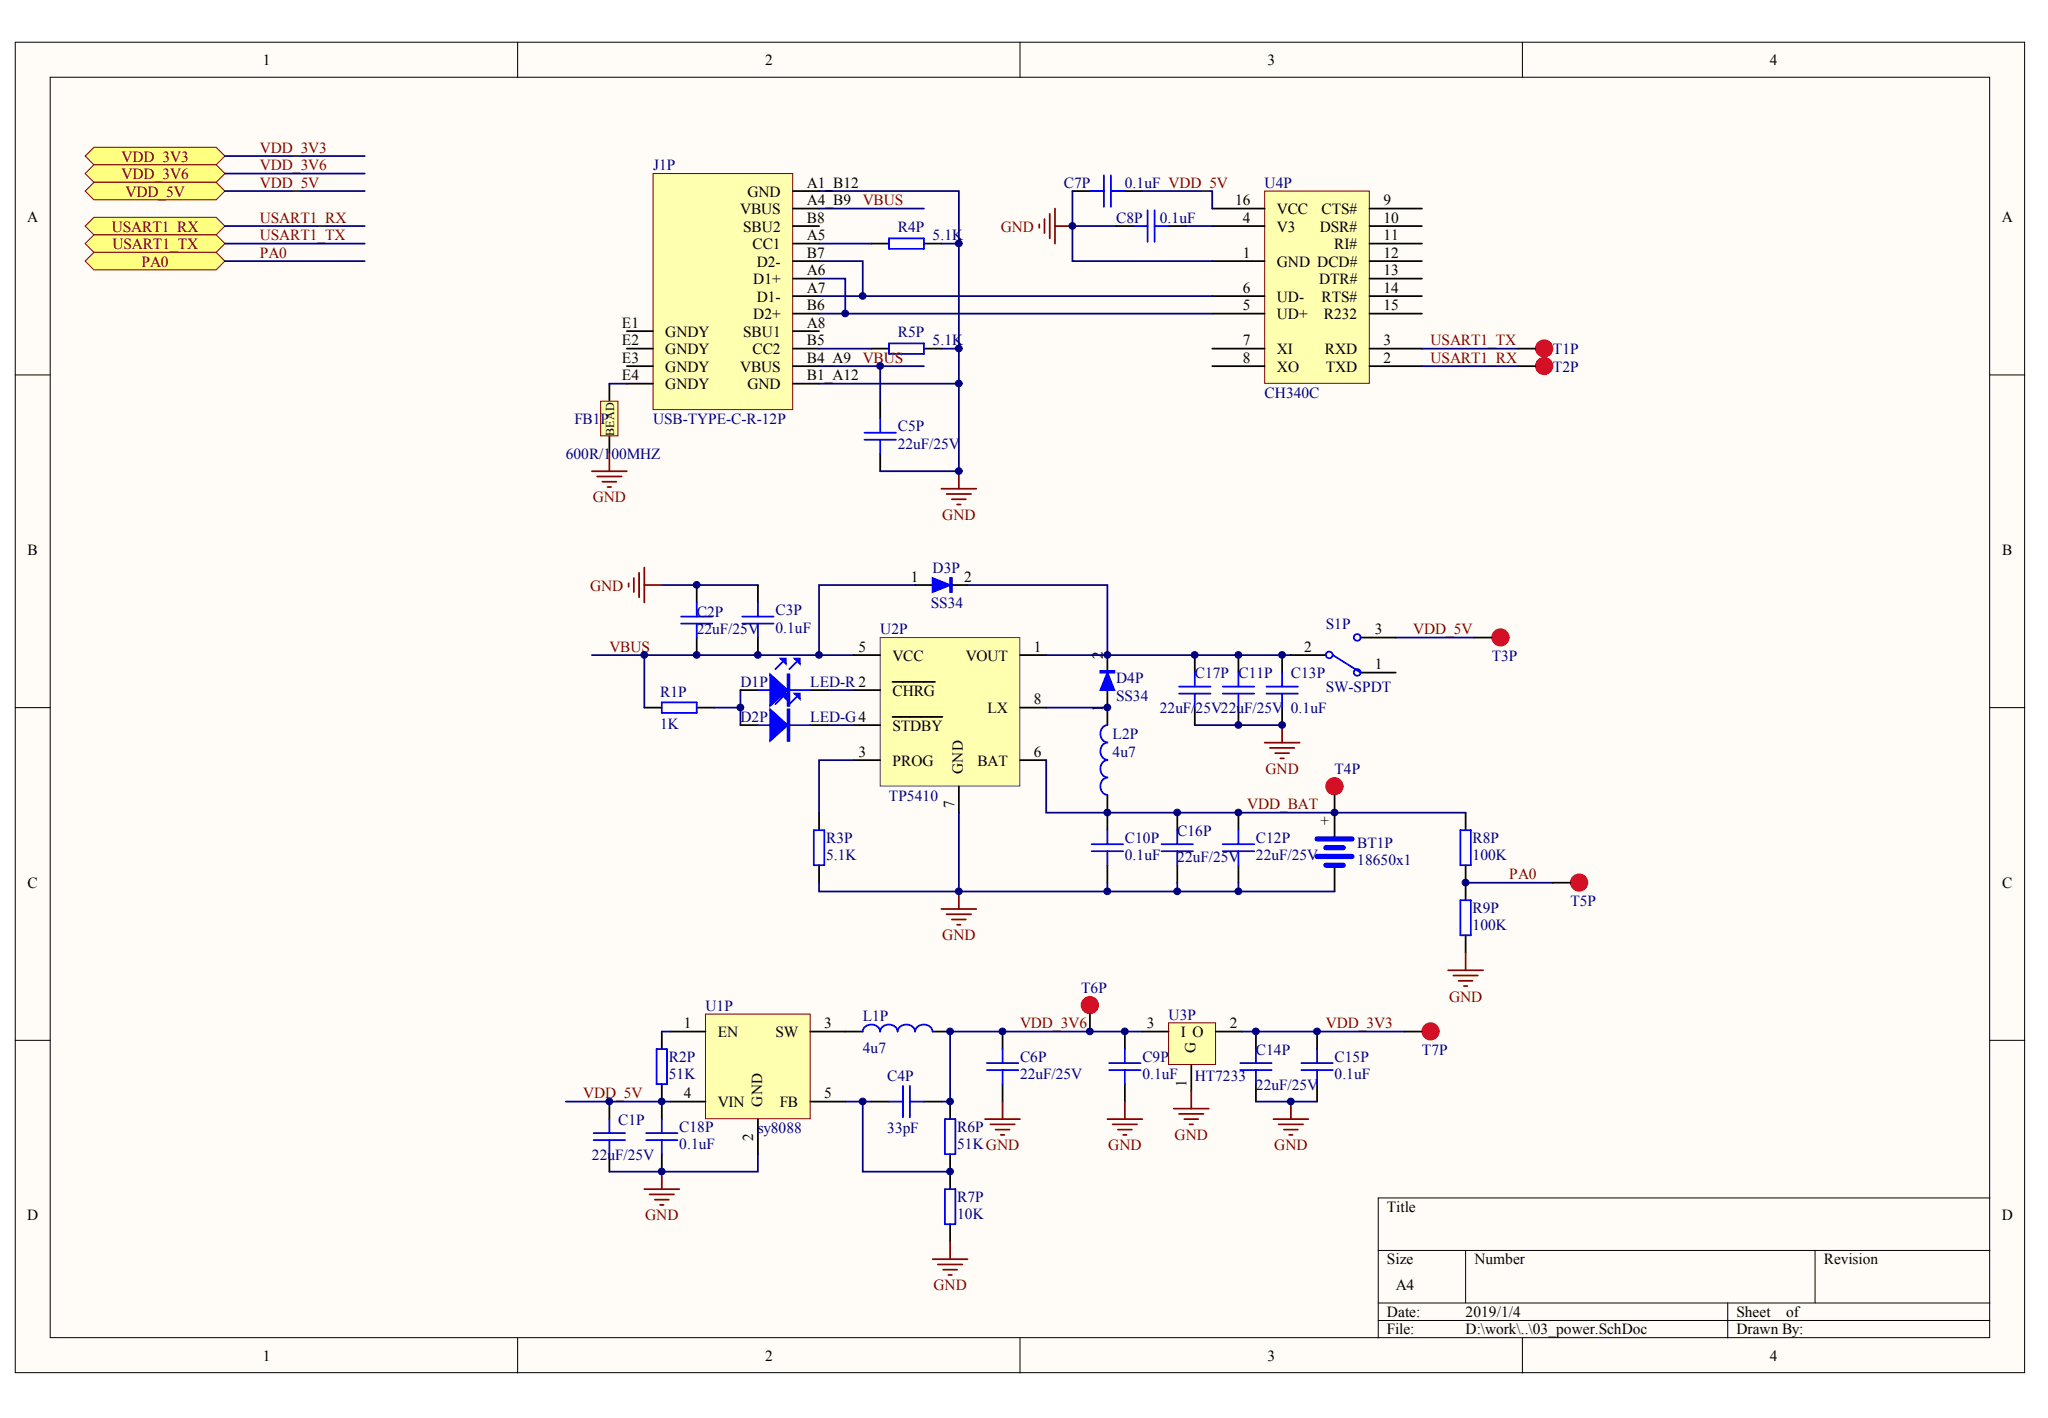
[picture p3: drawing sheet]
<svg xmlns="http://www.w3.org/2000/svg" width="289mm" height="200mm" viewBox="0 0 289 200" stroke-linecap="round" stroke-linejoin="round" font-family="sans-serif">
<g fill="#fffcf8" stroke="#000" stroke-width=".14">
<path d="M2.2 6h283.4v187.6h-283.4z"/>
<path d="M7.1 10.9h273.6v177.8h-273.6z"/>
</g>
<g fill="none" stroke="#000" stroke-width=".14">
<path d="M73 6v4.9M143.9 6v4.9M214.8 6v4.9M2.2 52.9h4.9M280.7 52.9h5M2.2 99.8h4.9M280.7 99.8h5M2.2 146.7h4.9M280.7 146.7h5M194.4 176.4h86.3M206.8 176.4v7.4M256.1 176.4v7.4"/>
<path d="M280.7 169h-86.3v19.7M73 188.7v5M143.9 188.7v5M194.4 183.8h86.3M194.4 186.3h86.3M214.8 188.7v5M243.7 183.8v4.9"/>
</g>
<path d="M99.5 143h14.8v14.8h-14.8z" fill="#ffffb0" stroke="#800000" stroke-width=".14"/>
<g fill="none" stroke="#000" stroke-width=".25">
<path d="M93.4 145.5v2.5M93.4 152.9v5M94.6 145.5h4.9M94.6 155.4h4.9M106.9 157.9v4.9M114.3 145.5h4.9M114.3 155.4h4.9M122.9 155.4h2.5M130.3 155.4h2.5M134 155.4v2.5M141.4 145.5v2.5M141.4 152.9v2.5"/>
<path d="M93.4 162.8v2.5M134 162.8v4.9M134 172.7v2.5"/>
</g>
<g fill="none" stroke="#00f" stroke-width=".25">
<path d="M91.1 159.8h4.5M92.6 148h1.5v4.9h-1.5zM93.4 157.9v1.9M125.4 155.4h2M127.4 153.2v4.4M128.4 155.4h1.9M128.4 153.2v4.4M133.3 157.9h1.5v4.9h-1.5zM139.2 150.9h4.5M139.2 150h4.5M141.4 148v2M141.4 150.9v2"/>
<path d="M91.1 160.8h4.5M93.4 160.8v2M133.3 167.7h1.5v5h-1.5z"/>
</g>
<g fill="none" stroke="#800000" stroke-width=".25">
<path d="M139 157.9h4.9M139.7 158.6h3.5M140.4 159.3h2M141.4 155.4v2.5M90.9 167.7h4.9M91.6 168.5h3.5M92.4 169.2h2M93.1 170h.5M93.4 165.3v2.4M131.6 177.6h4.9M132.3 178.4h3.5M133.1 179.1h1.9"/>
<path d="M133.8 179.8h.5M134 175.2v2.4M141.2 160.1h.5"/>
</g>
<path d="M93.4 145.5h1.2M119.2 155.4h3.7M121.7 155.4v9.9h12.3M161.2 145.5h-27.2v9.9h-1.2" fill="none" stroke="#000080" stroke-width=".25"/>
<path d="M164.9 144.3h6.6v5.9h-6.6z" fill="#ffffb0" stroke="#800000" stroke-width=".14"/>
<g fill="none" stroke="#000" stroke-width=".25">
<path d="M188.3 114.6v3.7M188.3 122v3.8M119.2 145.5h2.5M131.6 145.5h2.4M158.7 145.5v2.5M158.7 152.9v2.5M161.2 145.5h3.7M168.1 150.2v3.7M171.5 145.5h3.7M177.2 145.5v2.5M177.2 152.9v2.5M185.8 145.5v2.5"/>
<path d="M185.8 152.9v2.5"/>
</g>
<g fill="none" stroke="#00f" stroke-width=".25">
<path d="M124.2 145.5a1.24 1.24 0 0 0-1.3-1 1.24 1.24 0 0 0-1.2 1M126.6 145.5a1.24 1.24 0 0 0-1.2-1 1.24 1.24 0 0 0-1.2 1M129.1 145.5a1.24 1.24 0 0 0-1.2-1 1.24 1.24 0 0 0-1.3 1M131.5 145.5a1.24 1.24 0 0 0-1.2-1 1.24 1.24 0 0 0-1.2 1M156.5 150.9h4.4M156.5 150h4.4M158.7 148v2M158.7 150.9v2M175 150.9h4.4M175 150h4.4M177.2 148v2M177.2 150.9v2"/>
<path d="M183.6 150.9h4.4M183.6 150h4.4M185.8 148v2M185.8 150.9v2"/>
</g>
<g fill="none" stroke="#800000" stroke-width=".25">
<path d="M156.2 157.9h5M157 158.6h3.4M157.7 159.3h2M158.7 155.4v2.5M165.6 156.4h4.9M166.3 157.1h3.5M167.1 157.9h1.9M167.8 158.6h.5M168.1 153.9v2.5M179.6 157.9h5M180.4 158.6h3.4M181.1 159.3h2"/>
<path d="M182.1 155.4v2.5M158.4 160.1h.5M181.9 160.1h.5"/>
</g>
<path d="M115.6 27h19.7v22.2M115.6 29.4h14.7M115.6 51.7h14.7M132.8 49.2h2.5v4.9h-19.7M177.2 155.4h8.6" fill="none" stroke="#000080" stroke-width=".25"/>
<path d="M185.8 118.3h4.9M187 119.6h2.5M185.8 120.8h4.9M187 122h2.5" fill="none" stroke="#00f" stroke-width=".74"/>
<path d="M92.1 24.5h19.7v33.3h-19.7z" fill="#ffffb0" stroke="#800000" stroke-width=".14"/>
<g fill="none" stroke="#000" stroke-width=".25">
<path d="M111.9 27h3.7M111.9 29.4h3.7M111.9 34.4h3.7M111.9 39.3h3.7M111.9 36.8h3.7M111.9 31.9h3.7M122.9 34.4h2.5M130.3 34.4h2.5M86 54.1v2.5M88.4 46.7h3.7M88.4 51.7h3.7M88.4 54.1h3.7"/>
<path d="M88.4 49.2h3.7M111.9 41.8h3.7M111.9 46.7h3.7M111.9 51.7h3.7M111.9 54.1h3.7M111.9 49.2h3.7M111.9 44.2h3.7M122.9 49.2h2.5M130.3 49.2h2.5M86 61.5v2.5"/>
</g>
<path d="M125.4 33.6h4.9v1.5h-4.9zM125.4 48.4h4.9v1.5h-4.9z" fill="none" stroke="#00f" stroke-width=".25"/>
<path d="M132.8 68.9h4.9M133.5 69.7h3.5M134.3 70.4h2M135 71.2h.5M135.3 66.5v2.4" fill="none" stroke="#800000" stroke-width=".25"/>
<path d="M115.6 34.4h7.3M132.8 34.4h2.5M115.6 49.2h7.3" fill="none" stroke="#000080" stroke-width=".25"/>
<path d="M84.7 56.6h2.5v4.9h-2.5z" fill="#ffffb0" stroke="#800000" stroke-width=".14"/>
<path d="M83.5 66.5h4.9M84.2 67.2h3.5M85 68h2M85.7 68.7h.5M86 64v2.5" fill="none" stroke="#800000" stroke-width=".25"/>
<path d="M86 54.1h2.4" fill="none" stroke="#000080" stroke-width=".25"/>
<path d="M178.4 27h14.8v27.1h-14.8z" fill="#ffffb0" stroke="#800000" stroke-width=".14"/>
<g fill="none" stroke="#000" stroke-width=".25">
<path d="M151.3 27h2.5M158.7 27h2.5M171 29.4h7.4M171 31.9h7.4M171 36.8h7.4M193.2 29.4h7.4M193.2 31.9h7.4M193.2 36.8h7.4M193.2 34.4h7.4M193.2 39.3h7.4M171 41.8h7.4M171 44.2h7.4"/>
<path d="M171 49.2h7.4M171 51.7h7.4M193.2 41.8h7.4M193.2 44.2h7.4M193.2 49.2h7.4M193.2 51.7h7.4"/>
</g>
<path d="M161.2 27h9.8v2.4M200.6 49.2h13.6M200.6 51.7h13.6" fill="none" stroke="#000080" stroke-width=".25"/>
<path d="M153.8 27h1.9M155.7 24.7v4.5M156.7 27h2M156.7 24.7v4.5" fill="none" stroke="#00f" stroke-width=".25"/>
<path d="M146.6 31.6v.5M147.4 30.9v2M148.1 30.2v3.4M148.8 29.4v5M148.8 31.9h2.5" fill="none" stroke="#800000" stroke-width=".25"/>
<path d="M13.2 20.8h17.3l1.2 1.2-1.2 1.2h-17.3l-1.2-1.2z" fill-rule="evenodd" fill="#ffff80" stroke="#800000" stroke-width=".14"/>
<path d="M31.7 22h19.8" fill="none" stroke="#000080" stroke-width=".25"/>
<path d="M13.2 23.2h17.3l1.2 1.3-1.2 1.2h-17.3l-1.2-1.2z" fill-rule="evenodd" fill="#ffff80" stroke="#800000" stroke-width=".14"/>
<path d="M31.7 24.5h19.8" fill="none" stroke="#000080" stroke-width=".25"/>
<path d="M13.2 25.7h17.3l1.2 1.3-1.2 1.2h-17.3l-1.2-1.2z" fill-rule="evenodd" fill="#ffff80" stroke="#800000" stroke-width=".14"/>
<path d="M31.7 27h19.8" fill="none" stroke="#000080" stroke-width=".25"/>
<path d="M13.2 30.7h17.3l1.2 1.2-1.2 1.2h-17.3l-1.2-1.2z" fill-rule="evenodd" fill="#ffff80" stroke="#800000" stroke-width=".14"/>
<path d="M31.7 31.9h19.8" fill="none" stroke="#000080" stroke-width=".25"/>
<path d="M13.2 33.1h17.3l1.2 1.3-1.2 1.2h-17.3l-1.2-1.2z" fill-rule="evenodd" fill="#ffff80" stroke="#800000" stroke-width=".14"/>
<path d="M31.7 34.4h19.8M115.6 39.3h3.6v4.9M115.6 36.8h6.1v5M151.3 27v4.9M157.5 31.9h-6.2v4.9h19.7M167.3 31.9h3.7M115.6 41.8h55.4M115.6 44.2h55.4M83.5 92.4h37M79.8 155.4h14.8M175.2 145.5h22.9" fill="none" stroke="#000080" stroke-width=".25"/>
<circle cx="211.7" cy="89.9" r="1.22" fill="#ee0e22" stroke="#ee0e22" stroke-width=".14"/>
<path d="M157.5 31.9h2.4M164.9 31.9h2.4M98.3 82.5v2.5M98.3 89.9v2.5M106.9 82.5v2.5M106.9 89.9v2.5M129.1 82.5h2.5M134 82.5h2.5M156.2 92.4v2.5M156.2 97.3v2.5M208 89.9h2.5" fill="none" stroke="#000" stroke-width=".25"/>
<path d="M159.9 31.9h2M161.9 29.7v4.4M162.9 31.9h2M162.9 29.7v4.4M96.1 88h4.4M96.1 87h4.4M98.3 85v2M98.3 88v1.9M104.7 88h4.4M104.7 87h4.4M106.9 85v2M106.9 88v1.9" fill="none" stroke="#00f" stroke-width=".25"/>
<g fill="#00f" stroke="#00f" stroke-width=".25">
<path d="M131.6 81.5l2.4 1-2.4 1z"/>
<path d="M156.2 94.9l1 2.4h-2z"/>
<path d="M134 81.5h.3v2h-.3z" fill-rule="evenodd"/>
<path d="M155.2 94.6h2v.3h-2z" fill-rule="evenodd"/>
</g>
<path d="M124.2 89.9h19.7v21h-19.7z" fill="#ffffb0" stroke="#800080" stroke-width=".14"/>
<g fill="none" stroke="#000" stroke-width=".25">
<path d="M124.2 56.6v2.5M124.2 64v2.5M90.9 99.8h2.5M98.3 99.8h2.5M120.5 92.4h3.7M120.5 97.3h3.7M125.9 96.2h6M143.9 92.4h3.7M143.9 99.8h3.7M156.2 99.8v2.5M174.7 92.4v2.5M174.7 99.8v2.5"/>
<path d="M180.9 92.4v2.5M180.9 99.8v2.5M115.6 114.6v2.5M120.5 107.2h3.7M120.5 102.3h3.7M125.9 101.1h7.1M135.3 110.9v3.7M143.9 107.2h3.7M156.2 112.2v4.9M174.7 114.6v2.5M206.8 114.6v2.5M115.6 122v2.5"/>
<path d="M156.2 122v2.5M174.7 122v2.5M206.8 122v5M206.8 131.9v2.5M153.8 143v2.5M198.1 145.5h2.5"/>
</g>
<g fill="none" stroke="#000080" stroke-width=".25">
<path d="M124.2 51.7v4.9M135.3 54.1v12.4h-11.1M90.9 92.4v7.4M93.4 82.5h13.5M100.8 99.8h3.7M104.5 97.3v5M116.8 97.3h3.7M129.1 82.5h-13.5v9.9M136.5 82.5h19.7v9.9M147.6 92.4h34.5M147.6 99.8h8.6M196.9 89.9h11.1"/>
<path d="M116.8 102.3h3.7M120.5 107.2h-4.9v7.4M135.3 114.6v11.2M147.6 107.2v7.4h59.2M168.6 102.3h12.3M115.6 124.5v1.3h72.7M156.2 124.5v1.3M206.8 124.5h12.3"/>
</g>
<g fill="none" stroke="#800000" stroke-width=".25">
<path d="M88.7 82.3v.5M89.4 81.5v2M90.2 80.8v3.5M90.9 80.1v4.9M90.9 82.5h2.5M178.4 104.8h4.9M179.2 105.5h3.4M179.9 106.2h2M180.6 107h.5M180.9 102.3v2.5M132.8 128.2h4.9M133.5 129h3.5"/>
<path d="M134.3 129.7h2M135 130.4h.5M135.3 125.8v2.4M204.3 136.9h4.9M205 137.6h3.5M205.8 138.4h1.9M206.5 139.1h.5M206.8 134.4v2.5"/>
</g>
<g fill="none" stroke="#00f" stroke-width=".25">
<path d="M124.2 59.1v1.9M122 62h4.4M122 61h4.4M124.2 62v2M93.4 99.1h4.9v1.5h-4.9zM172.5 97.8h4.4M172.5 96.9h4.4M174.7 94.9v2M174.7 97.8v2M178.7 97.8h4.4M178.7 96.9h4.4M180.9 94.9v2"/>
<path d="M180.9 97.8v2M114.8 117.1h1.5v4.9h-1.5zM154 119.1h4.4M156.2 109.7a1.23 1.23 0 0 0-1 1.2 1.23 1.23 0 0 0 1 1.2M156.2 107.2a1.23 1.23 0 0 0-1 1.2 1.23 1.23 0 0 0 1 1.2M156.2 104.8a1.23 1.23 0 0 0-1 1.2 1.23 1.23 0 0 0 1 1.2M156.2 102.3a1.23 1.23 0 0 0-1 1.2 1.23 1.23 0 0 0 1 1.2M156.2 117.1v2M172.5 119.1h4.4M174.7 117.1v2M206 117.1h1.5v4.9h-1.5zM154 120.1h4.4"/>
<path d="M156.2 120.1v1.9M172.5 120.1h4.4M174.7 120.1v1.9M206 127h1.5v4.9h-1.5z"/>
</g>
<g fill="#ee0e22" stroke="#ee0e22" stroke-width=".14">
<circle cx="153.8" cy="141.8" r="1.22"/>
<circle cx="201.8" cy="145.5" r="1.22"/>
</g>
<path d="M13.2 35.6h17.3l1.2 1.2-1.2 1.3h-17.3l-1.2-1.3z" fill-rule="evenodd" fill="#ffff80" stroke="#800000" stroke-width=".14"/>
<path d="M31.7 36.8h19.8M166.1 124.5v1.3M174.7 124.5v1.3M106.9 162.8v2.5h-20.9" fill="none" stroke="#000080" stroke-width=".25"/>
<g fill="none" stroke="#000" stroke-width=".25">
<path d="M214.2 49.2h2.4M214.2 51.7h2.4M104.5 97.3h2.4M114.3 97.3h2.5M168.6 92.4v2.5M168.6 99.8v2.5M182.1 92.4h4.9M192 94.9h4.9M192 89.9h4.9M104.5 102.3h2.4M114.3 102.3h2.5M166.1 114.6v2.5"/>
<path d="M188.3 112.2v2.4M166.1 122v2.5M219.1 124.5h2.5M86 155.4v2.5M86 162.8v2.5"/>
</g>
<g fill="none" stroke="#00f" stroke-width=".25">
<path d="M106.9 97.3h7.4M110.4 93.4l-1 1M110.4 98.3l-1 1M112.3 93.4l-.9 1M112.3 98.3l-.9 1M166.3 97.8h4.5M166.3 96.9h4.5M168.6 94.9v2M168.6 97.8v2M188 92.4l4 2.5M106.9 102.3h7.4M163.9 119.1h4.4"/>
<path d="M166.1 117.1v2M163.9 120.1h4.4M166.1 120.1v1.9M83.7 159.8h4.5M86 157.9v1.9M83.7 160.8h4.5M86 160.8v2"/>
<circle cx="187.5" cy="92.4" r=".48"/>
<circle cx="191.5" cy="94.9" r=".48"/>
<circle cx="191.5" cy="89.9" r=".48"/>
</g>
<g fill="#00f" stroke="#00f" stroke-width=".25">
<path d="M108.6 95.1l2.5 2.2-2.5 2.3z"/>
<path d="M112.1 92.9h.7v.7z"/>
<path d="M110.1 92.9h.8v.7z"/>
<path d="M108.6 100.1l2.5 2.2-2.5 2.2z"/>
<path d="M112.1 97.8h.7v.8z"/>
<path d="M110.1 97.8h.8v.8z"/>
<path d="M111.1 95.1h.3v4.5h-.3z" fill-rule="evenodd"/>
<path d="M111.1 100.1h.3v4.4h-.3z" fill-rule="evenodd"/>
</g>
<g fill="#ee0e22" stroke="#ee0e22" stroke-width=".14">
<circle cx="188.3" cy="110.9" r="1.22"/>
<circle cx="217.8" cy="49.2" r="1.22"/>
<circle cx="217.8" cy="51.6" r="1.22"/>
<circle cx="222.8" cy="124.5" r="1.22"/>
</g>
<g fill="#000080" stroke="#000080" stroke-width=".14">
<circle cx="86" cy="155.4" r=".48"/>
<circle cx="90.9" cy="92.4" r=".48"/>
<circle cx="93.4" cy="165.3" r=".48"/>
<circle cx="93.4" cy="155.4" r=".48"/>
<circle cx="98.3" cy="92.4" r=".48"/>
<circle cx="98.3" cy="82.5" r=".48"/>
<circle cx="104.5" cy="99.8" r=".48"/>
<circle cx="106.9" cy="92.4" r=".48"/>
<circle cx="115.5" cy="92.4" r=".48"/>
<circle cx="119.2" cy="44.2" r=".48"/>
<circle cx="121.7" cy="155.4" r=".48"/>
<circle cx="121.7" cy="41.7" r=".48"/>
<circle cx="124.2" cy="51.6" r=".48"/>
<circle cx="134" cy="165.3" r=".48"/>
<circle cx="134" cy="155.4" r=".48"/>
<circle cx="134" cy="145.5" r=".48"/>
<circle cx="135.3" cy="125.7" r=".48"/>
<circle cx="135.3" cy="66.4" r=".48"/>
<circle cx="135.3" cy="54.1" r=".48"/>
<circle cx="135.3" cy="49.2" r=".48"/>
<circle cx="135.3" cy="34.3" r=".48"/>
<circle cx="141.4" cy="145.5" r=".48"/>
<circle cx="151.3" cy="31.9" r=".48"/>
<circle cx="153.8" cy="145.5" r=".48"/>
<circle cx="156.2" cy="125.7" r=".48"/>
<circle cx="156.2" cy="114.6" r=".48"/>
<circle cx="156.2" cy="99.8" r=".48"/>
<circle cx="156.2" cy="92.4" r=".48"/>
<circle cx="158.7" cy="145.5" r=".48"/>
<circle cx="166.1" cy="125.7" r=".48"/>
<circle cx="166.1" cy="114.6" r=".48"/>
<circle cx="168.5" cy="92.4" r=".48"/>
<circle cx="174.7" cy="125.7" r=".48"/>
<circle cx="174.7" cy="114.6" r=".48"/>
<circle cx="174.7" cy="102.3" r=".48"/>
<circle cx="174.7" cy="92.4" r=".48"/>
<circle cx="177.2" cy="145.5" r=".48"/>
<circle cx="180.9" cy="102.3" r=".48"/>
<circle cx="180.9" cy="92.4" r=".48"/>
<circle cx="182.1" cy="155.4" r=".48"/>
<circle cx="185.8" cy="145.5" r=".48"/>
<circle cx="188.3" cy="114.6" r=".48"/>
<circle cx="206.8" cy="124.5" r=".48"/>
</g>
<g font-size="2.2">
<text x="37.1" y="9.2">1</text>
<text x="107.9" y="9.2">2</text>
<text x="178.8" y="9.2">3</text>
<text x="249.7" y="9.2">4</text>
<text x="105.4" y="27.7">GND</text>
<text x="113.8" y="26.5">A1_B12</text>
<text x="113.8" y="29">A4_B9</text>
<text x="174.2" y="29">16</text>
<text x="195.2" y="29">9</text>
<text x="3.9" y="31.4">A</text>
<text x="104.4" y="30.2">VBUS</text>
<text x="104.9" y="32.7">SBU2</text>
<text x="106.2" y="35.1">CC1</text>
<text x="113.8" y="33.9">A5</text>
<text x="113.8" y="31.4">B8</text>
<text x="175.4" y="31.4">4</text>
<text x="180.1" y="30.2">VCC</text>
<text x="180.1" y="32.7">V3</text>
<text x="186.2" y="32.7">DSR#</text>
<text x="186.5" y="30.2">CTS#</text>
<text x="188.2" y="35.1">RI#</text>
<text x="195.2" y="31.4">10</text>
<text x="195.2" y="33.9">11</text>
<text x="282.4" y="31.4">A</text>
<text x="106.3" y="40.1">D1+</text>
<text x="106.8" y="37.6">D2-</text>
<text x="113.8" y="38.8">A6</text>
<text x="113.8" y="41.3">A7</text>
<text x="113.8" y="36.4">B7</text>
<text x="175.4" y="36.4">1</text>
<text x="175.4" y="41.3">6</text>
<text x="180.1" y="37.6">GND DCD#</text>
<text x="186.1" y="40.1">DTR#</text>
<text x="195.2" y="36.4">12</text>
<text x="195.2" y="38.8">13</text>
<text x="195.2" y="41.3">14</text>
<text x="87.7" y="46.3">E1</text>
<text x="93.9" y="47.5">GNDY</text>
<text x="104.9" y="47.5">SBU1</text>
<text x="106.3" y="45">D2+</text>
<text x="106.8" y="42.5">D1-</text>
<text x="113.8" y="46.3">A8</text>
<text x="113.8" y="43.8">B6</text>
<text x="175.4" y="43.8">5</text>
<text x="180.1" y="42.5">UD-</text>
<text x="180.1" y="45">UD+</text>
<text x="186.5" y="42.5">RTS#</text>
<text x="186.7" y="45">R232</text>
<text x="195.2" y="43.8">15</text>
<text x="87.7" y="48.7">E2</text>
<text x="87.7" y="51.2">E3</text>
<text x="87.7" y="53.7">E4</text>
<text x="93.9" y="50">GNDY</text>
<text x="93.9" y="52.4">GNDY</text>
<text x="104.4" y="52.4">VBUS</text>
<text x="106.2" y="50">CC2</text>
<text x="113.8" y="51.2">B4_A9</text>
<text x="113.8" y="53.7">B1_A12</text>
<text x="113.8" y="48.7">B5</text>
<text x="175.4" y="48.7">7</text>
<text x="175.4" y="51.2">8</text>
<text x="180.1" y="50">XI</text>
<text x="180.1" y="52.4">XO</text>
<text x="186.9" y="50">RXD</text>
<text x="187" y="52.4">TXD</text>
<text x="195.2" y="48.7">3</text>
<text x="195.2" y="51.2">2</text>
<text x="93.9" y="54.9">GNDY</text>
<text x="105.4" y="54.9">GND</text>
<text x="3.9" y="78.3">B</text>
<text x="128.5" y="82.1">1</text>
<text x="136" y="82.1">2</text>
<text x="282.5" y="78.3">B</text>
<text x="193.9" y="89.5">3</text>
<text x="121.1" y="91.9">5</text>
<text x="125.9" y="93.2">VCC</text>
<text x="136.2" y="93.2">VOUT</text>
<text x="145.9" y="91.9">1</text>
<text x="184" y="91.9">2</text>
<text x="193.9" y="94.4">1</text>
<text x="125.9" y="98.1">CHRG</text>
<text x="139.3" y="100.6">LX</text>
<text x="145.9" y="99.4">8</text>
<text x="121.1" y="106.8">3</text>
<text x="125.9" y="103.1">STDBY</text>
<text x="145.9" y="106.8">6</text>
<text x="125.9" y="108">PROG</text>
<text x="137.9" y="108">BAT</text>
<text x="3.9" y="125.2">C</text>
<text x="282.5" y="125.2">C</text>
<text x="96.5" y="145.1">1</text>
<text x="101.3" y="146.3">EN</text>
<text x="109.4" y="146.3">SW</text>
<text x="116.3" y="145.1">3</text>
<text x="161.8" y="145.1">3</text>
<text x="166.6" y="146.3">I O</text>
<text x="173.5" y="145.1">2</text>
<text x="96.5" y="154.9">4</text>
<text x="116.3" y="154.9">5</text>
<text x="101.3" y="156.2">VIN</text>
<text x="110" y="156.2">FB</text>
<text x="3.9" y="172.2">D</text>
<text x="195.7" y="170.9">Title</text>
<text x="282.4" y="172.2">D</text>
<text x="195.7" y="178.3">Size</text>
<text x="208" y="178.3">Number</text>
<text x="257.3" y="178.3">Revision</text>
<text x="195.7" y="185.7">Date:</text>
<text x="196.9" y="182">A4</text>
<text x="206.8" y="185.7">2019/1/4</text>
<text x="245" y="185.7">Sheet</text>
<text x="252" y="185.7">of</text>
<text x="37.1" y="192">1</text>
<text x="107.9" y="192">2</text>
<text x="178.8" y="192">3</text>
<text x="195.7" y="188.2">File:</text>
<text x="206.8" y="188.2">D:\work\..\03_power.SchDoc</text>
<text x="245" y="188.2">Drawn By:</text>
<text x="249.7" y="192">4</text>
</g>
<g font-size="2.2" fill="#800000">
<text x="17.2" y="22.8">VDD_3V3</text>
<text x="36.7" y="21.6">VDD_3V3</text>
<text x="17.2" y="25.3">VDD_3V6</text>
<text x="17.7" y="27.7">VDD_5V</text>
<text x="36.7" y="24">VDD_3V6</text>
<text x="36.7" y="26.5">VDD_5V</text>
<text x="121.7" y="29">VBUS</text>
<text x="15.8" y="32.7">USART1_RX</text>
<text x="15.9" y="35.1">USART1_TX</text>
<text x="36.7" y="31.4">USART1_RX</text>
<text x="36.7" y="33.9">USART1_TX</text>
<text x="141.2" y="32.7">GND</text>
<text x="19.9" y="37.6">PA0</text>
<text x="36.7" y="36.4">PA0</text>
<text x="121.7" y="51.2">VBUS</text>
<text x="201.8" y="51.2">USART1_RX</text>
<text x="201.8" y="48.7">USART1_TX</text>
<text x="83.6" y="70.9">GND</text>
<text x="132.9" y="73.3">GND</text>
<text x="83.3" y="83.3">GND</text>
<text x="199.4" y="89.5">VDD_5V</text>
<text x="86" y="91.9">VBUS</text>
<text x="178.5" y="109.2">GND</text>
<text x="175.9" y="114.2">VDD_BAT</text>
<text x="212.9" y="124.1">PA0</text>
<text x="132.9" y="132.6">GND</text>
<text x="204.4" y="141.3">GND</text>
<text x="143.9" y="145.1">VDD_3V6</text>
<text x="187" y="145.1">VDD_3V3</text>
<text x="82.3" y="154.9">VDD_5V</text>
<text x="165.7" y="160.8">GND</text>
<text x="156.4" y="162.3">GND</text>
<text x="179.8" y="162.3">GND</text>
<text x="91" y="172.2">GND</text>
<text x="131.7" y="182">GND</text>
</g>
<g font-size="2.2" fill="#000080">
<text x="92.1" y="24">J1P</text>
<text x="150.1" y="26.5">C7P</text>
<text x="158.7" y="26.5">0.1uF VDD_5V</text>
<text x="178.4" y="26.5">U4P</text>
<text x="126.6" y="32.7">R4P</text>
<text x="131.6" y="33.9">5.1K</text>
<text x="157.5" y="31.4">C8P</text>
<text x="163.6" y="31.4">0.1uF</text>
<text x="126.6" y="47.5">R5P</text>
<text x="131.6" y="48.7">5.1K</text>
<text x="219.1" y="50">T1P</text>
<text x="219.1" y="52.4">T2P</text>
<text x="81" y="59.8">FB1P</text>
<text x="92.1" y="59.8">USB-TYPE-C-R-12P</text>
<text x="178.4" y="56.1">CH340C</text>
<text x="79.8" y="64.8">600R/100MHZ</text>
<text x="126.6" y="60.8">C5P</text>
<text x="126.6" y="63.3">22uF/25V</text>
<text x="131.6" y="80.8">D3P</text>
<text x="98.3" y="87">C2P</text>
<text x="98.3" y="89.5">22uF/25V</text>
<text x="109.4" y="86.8">C3P</text>
<text x="109.4" y="89.2">0.1uF</text>
<text x="124.2" y="89.5">U2P</text>
<text x="131.3" y="85.8">SS34</text>
<text x="187" y="88.7">S1P</text>
<text x="168.6" y="95.7">C17P C11P</text>
<text x="182.1" y="95.7">C13P</text>
<text x="210.5" y="93.2">T3P</text>
<text x="93.1" y="98.4">R1P</text>
<text x="104.5" y="96.9">D1P</text>
<text x="104.5" y="101.8">D2P</text>
<text x="114.3" y="96.9">LED-R 2</text>
<text x="114.3" y="101.8">LED-G4</text>
<text x="157.5" y="96.4">D4P</text>
<text x="157.5" y="98.9">SS34</text>
<text x="163.6" y="100.6">22uF/25V22uF/25V</text>
<text x="182.1" y="100.6">0.1uF</text>
<text x="187" y="97.6">SW-SPDT</text>
<text x="93.1" y="102.8">1K</text>
<text x="157" y="104.3">L2P</text>
<text x="157" y="106.8">4u7</text>
<text x="125.4" y="112.9">TP5410</text>
<text x="188.3" y="109.2">T4P</text>
<text x="116.5" y="118.9">R3P</text>
<text x="158.7" y="118.9">C10P</text>
<text x="166.1" y="117.9">C16P</text>
<text x="177.2" y="118.9">C12P</text>
<text x="191.5" y="119.6">BT1P</text>
<text x="207.7" y="118.9">R8P</text>
<text x="116.5" y="121.3">5.1K</text>
<text x="158.7" y="121.3">0.1uF</text>
<text x="166.1" y="121.6">22uF/25V</text>
<text x="177.2" y="121.3">22uF/25V</text>
<text x="191.5" y="122.1">18650x1</text>
<text x="207.7" y="121.3">100K</text>
<text x="207.7" y="128.8">R9P</text>
<text x="207.7" y="131.2">100K</text>
<text x="221.6" y="127.8">T5P</text>
<text x="99.5" y="142.6">U1P</text>
<text x="152.5" y="140.1">T6P</text>
<text x="164.9" y="143.8">U3P</text>
<text x="94.4" y="149.7">R2P</text>
<text x="121.7" y="144.1">L1P</text>
<text x="121.7" y="148.5">4u7</text>
<text x="143.9" y="149.7">C6P</text>
<text x="161.2" y="149.7">C9P</text>
<text x="177.2" y="148.8">C14P</text>
<text x="188.3" y="149.7">C15P</text>
<text x="200.6" y="148.8">T7P</text>
<text x="94.4" y="152.2">51K</text>
<text x="125.2" y="152.5">C4P</text>
<text x="143.9" y="152.2">22uF/25V</text>
<text x="161.2" y="152.2">0.1uF</text>
<text x="168.6" y="152.5">HT7233</text>
<text x="177.2" y="153.7">22uF/25V</text>
<text x="188.3" y="152.2">0.1uF</text>
<text x="87.2" y="158.6">C1P</text>
<text x="95.8" y="159.6">C18P</text>
<text x="106.9" y="159.9">sy8088</text>
<text x="125.2" y="159.9">33pF</text>
<text x="135" y="159.6">R6P</text>
<text x="83.5" y="163.6">22uF/25V</text>
<text x="95.8" y="162.1">0.1uF</text>
<text x="135" y="162.1">51KGND</text>
<text x="135" y="169.5">R7P</text>
<text x="135" y="172">10K</text>
</g>
<g font-size="2.1">
<text x="155.6" y="92.9" transform="rotate(-90 155.6 92.9)">2</text>
<text x="155.6" y="100.4" transform="rotate(-90 155.6 100.4)">1</text>
<text x="134.6" y="114" transform="rotate(-90 134.6 114)">7</text>
<text x="135.9" y="109.2" transform="rotate(-90 135.9 109.2)">GND</text>
<text x="187.6" y="116.4" transform="rotate(-90 187.6 116.4)">+</text>
<text x="168.6" y="148.5" transform="rotate(-90 168.6 148.5)">G</text>
<text x="167.4" y="153.3" transform="rotate(-90 167.4 153.3)">1</text>
<text x="106.3" y="160.9" transform="rotate(-90 106.3 160.9)">2</text>
<text x="107.5" y="156.1" transform="rotate(-90 107.5 156.1)">GND</text>
</g>
<text font-size="1.7" x="86.6" y="61.5" transform="rotate(-90 86.6 61.5)">BEAD</text>
</svg>
